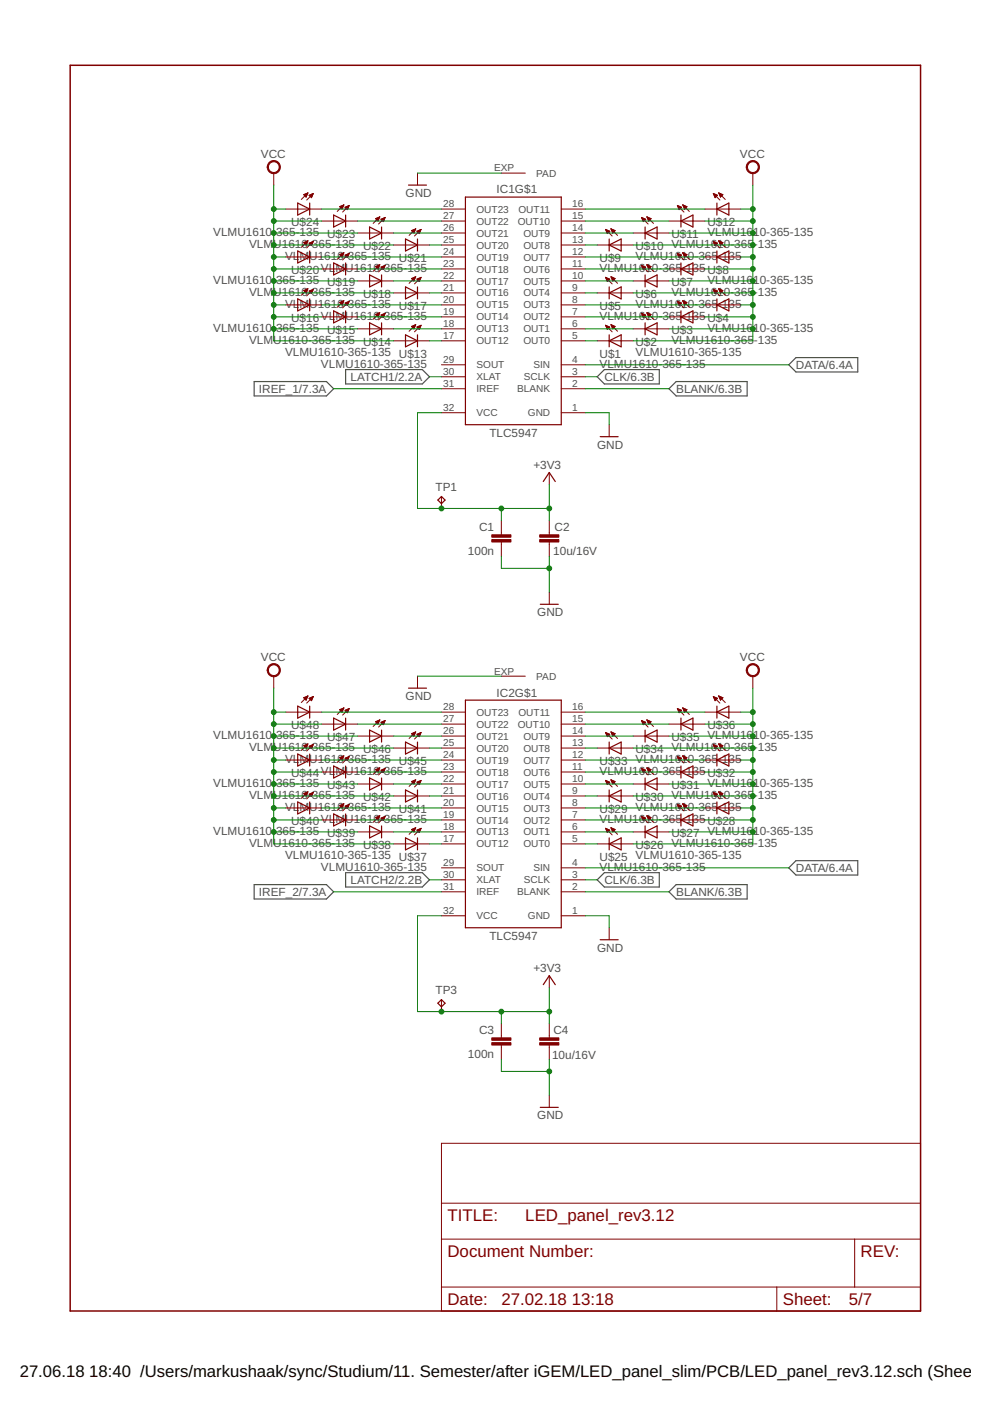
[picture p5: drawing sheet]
<svg xmlns="http://www.w3.org/2000/svg" width="210mm" height="297mm" viewBox="0 0 210 297" stroke-linecap="round" stroke-linejoin="round" font-family="sans-serif">
<path d="M73.3 78.4h16.2l1.6 1.5-1.6 1.5h-16.2zM126.6 79.9l1.5-1.5h11.7v3h-11.7zM167.2 77.3l1.6-1.5h13.1v3.1h-13.1zM53.9 80.9h15.3l1.5 1.5-1.5 1.5h-15.3zM141.8 82.4l1.6-1.5h15v3h-15zM53.9 187.6h15.3l1.5 1.5-1.5 1.5h-15.3zM73.3 185h16.2l1.6 1.5-1.6 1.6h-16.2zM126.6 186.5l1.5-1.5h11.7v3.1h-11.7zM141.8 189.1l1.6-1.5h15v3h-15zM167.2 184l1.6-1.5h13.1v3h-13.1z" fill="none" stroke="#505050" stroke-width=".25"/>
<g fill="none" stroke="#800000" stroke-width=".25">
<path d="M86.6 39.2h3.8M63.1 43.1l2.6 1.2-2.6 1.3zM63.1 53.2l2.6 1.3-2.6 1.3zM65.7 43.1v2.5M65.7 53.2v2.6M70.7 45.6l2.6 1.3-2.6 1.2zM70.7 55.8l2.6 1.2-2.6 1.3zM73.3 45.6v2.5M73.3 55.8v2.5M78.4 48.1l2.5 1.3-2.5 1.3zM78.4 58.3l2.5 1.3-2.5 1.2zM80.9 48.1v2.6"/>
<path d="M80.9 58.3v2.5M86 50.7l2.5 1.2-2.5 1.3zM88.5 50.7v2.5M98.7 41.8h20.3v48.2h-20.3zM129.2 50.7v2.5M129.2 51.9l2.5-1.2v2.5zM136.8 48.1v2.6M136.8 58.3v2.5M136.8 49.4l2.5-1.3v2.6zM136.8 59.6l2.5-1.3v2.5zM144.4 45.6v2.5M144.4 55.8v2.5"/>
<path d="M144.4 46.9l2.5-1.3v2.5zM144.4 57l2.5-1.2v2.5zM152 43.1v2.5M152 53.2v2.6M152 44.3l2.5-1.2v2.5zM152 54.5l2.5-1.3v2.6zM63.1 63.4l2.6 1.2-2.6 1.3zM65.7 63.4v2.5M70.7 65.9l2.6 1.3-2.6 1.3zM73.3 65.9v2.6M78.4 68.5l2.5 1.2-2.5 1.3zM80.9 68.5v2.5"/>
<path d="M86 71l2.5 1.3-2.5 1.2zM86 60.8l2.5 1.3-2.5 1.3zM88.5 60.8v2.6M88.5 71v2.5M129.2 72.3l2.5-1.3v2.5zM129.2 60.8v2.6M129.2 71v2.5M129.2 62.1l2.5-1.3v2.6zM136.8 69.7l2.5-1.2v2.5zM136.8 68.5v2.5M144.4 67.2l2.5-1.3v2.6zM144.4 65.9v2.6"/>
<path d="M152 64.6l2.5-1.2v2.5zM152 63.4v2.5M127.3 92.6h3.8M92.8 106l.8-.7 .8 .7-.8 .8zM115.2 102.1l1.3-1.9 1.2 1.9M114.6 128.1h3.8M63.1 149.7l2.6 1.3-2.6 1.3zM63.1 159.9l2.6 1.2-2.6 1.3zM65.7 149.7v2.6M65.7 159.9v2.5M70.7 152.3l2.6 1.2-2.6 1.3zM73.3 152.3v2.5"/>
<path d="M78.4 154.8l2.5 1.3-2.5 1.2zM80.9 154.8v2.5M86 157.3l2.5 1.3-2.5 1.3zM86.6 145.9h3.8M88.5 157.3v2.6M98.7 148.4h20.3v48.3h-20.3zM129.2 157.3v2.6M129.2 158.6l2.5-1.3v2.6zM136.8 154.8v2.5M136.8 156.1l2.5-1.3v2.5zM144.4 152.3v2.5M144.4 153.5l2.5-1.2v2.5z"/>
<path d="M152 149.7v2.6M152 159.9v2.5M152 151l2.5-1.3v2.6zM63.1 170l2.6 1.3-2.6 1.3zM65.7 170v2.6M70.7 162.4l2.6 1.3-2.6 1.3zM70.7 172.6l2.6 1.2-2.6 1.3zM73.3 162.4v2.6M73.3 172.6v2.5M78.4 165l2.5 1.2-2.5 1.3zM78.4 175.1l2.5 1.3-2.5 1.3zM80.9 165v2.5"/>
<path d="M80.9 175.1v2.6M86 167.5l2.5 1.3-2.5 1.2zM86 177.7l2.5 1.2-2.5 1.3zM88.5 167.5v2.5M88.5 177.7v2.5M129.2 167.5v2.5M129.2 177.7v2.5M129.2 168.8l2.5-1.3v2.5zM129.2 178.9l2.5-1.2v2.5zM136.8 165v2.5M136.8 175.1v2.6M136.8 166.2l2.5-1.2v2.5z"/>
<path d="M136.8 176.4l2.5-1.3v2.6zM144.4 162.4v2.6M144.4 172.6v2.5M144.4 163.7l2.5-1.3v2.6zM144.4 173.8l2.5-1.2v2.5zM152 170v2.6M152 161.1l2.5-1.2v2.5zM152 171.3l2.5-1.3v2.6zM127.3 199.2h3.8M92.8 212.7l.8-.8 .8 .8-.8 .8zM115.2 208.8l1.3-1.9 1.2 1.9M114.6 234.8h3.8"/>
</g>
<g fill="none" stroke="#800000" stroke-width=".21">
<path d="M58 36.7v2.5M88.5 36.7v2.5M106.3 36.7h5.1M159.6 36.7v2.5M60.6 54.5h7.6M60.6 44.3h7.6M64.4 51.4l.5 .5M64.4 51.4h.7M64.4 41.3h.7M64.5 51.6h.6M64.5 41.4h.6M64.6 41.2h.6"/>
<path d="M64.6 51.7h.4M64.7 41.6h.3M64.7 51.3h.5M64.7 51.8h.3M64.8 41.7h.2M64.9 51.9h.1M64.9 41.8h.1M64.9 41.1h.3M65 51.2h.2M65.2 40.9h.1M65.2 51.1h.1M65.3 40.9l-.9 .4 .5 .5"/>
<path d="M65.3 51.1l-1.4 1.4M65.3 51.1l-.9 .3M65.3 51.1l-.4 .8M65.3 40.9l-1.4 1.4M65.3 40.9l-.4 .9M65.6 51.6h.7M65.6 41.4h.7M65.7 51.7h.5M65.7 41.6h.5M65.8 51.8h.4M65.8 41.3h.5M65.8 41.7h.3"/>
<path d="M65.8 51.4h.5M65.9 51.9h.2M65.9 41.8h.2M66 52h.1M66 41.9h.1M66.1 41.2h.3M66.1 51.3h.3M66.3 41.1h.1M66.4 51.2h.1M66.4 51.2l-.9 .4 .5 .5M66.4 51.2l-1.4 1.4M66.4 51.2l-.4 .9"/>
<path d="M66.4 41l-1.4 1.4M66.4 41l-.9 .4 .5 .5M66.4 41l-.4 .9M68.2 57h7.6M68.2 46.9h7.6M72 43.8l.5 .5M72 54h.7M72 43.8h.7M72.1 54.1h.6M72.2 43.9h.5M72.2 54.2h.4M72.3 43.7h.5"/>
<path d="M72.3 44.1h.3M72.3 53.8h.5M72.4 54.3h.2M72.4 44.2h.2M72.5 54.4h.1M72.5 44.3h.1M72.5 43.6h.3M72.6 53.7h.3M72.8 43.5h.1M72.9 53.6h.1M72.9 53.6l-.4 .9-.5-.5M72.9 53.6l-1.4 1.4"/>
<path d="M72.9 43.4l-.4 .9M72.9 53.6l-.9 .4M72.9 43.4l-1.4 1.4M72.9 43.4l-.9 .4M73.2 54.1l.8-.4-.3 .9zM73.2 43.9h.7M73.2 54.1h.7M73.3 54.2h.5M73.3 44.1h.5M73.4 54.3h.4M73.4 44.2h.4M73.4 43.8h.5"/>
<path d="M73.5 54h.4M73.5 54.4h.2M73.5 44.3h.2M73.6 54.6h.1M73.7 44.4h.1M73.7 43.7h.3M73.7 53.8h.3M74 43.6h.1M74 53.7h.1M74 53.7l-1.4 1.4M74 43.6l-.3 .8-.5-.5M74 43.6l-1.4 1.4"/>
<path d="M74 43.6l-.8 .3M75.8 59.6h7.6M75.8 49.4h7.6M79.6 56.5l.9-.4-.4 .9zM79.7 46.4h.6M79.7 56.5h.7M79.7 56.6h.6M79.8 46.5h.5M79.9 56.7h.4M79.9 46.6h.3M79.9 46.2h.5M79.9 56.4h.5"/>
<path d="M80 56.9h.2M80 46.7h.2M80.1 57h.1M80.1 46.8h.1M80.2 46.1h.3M80.2 56.3h.3M80.5 46h.1M80.5 56.1h.1M80.5 56.1l-1.4 1.4M80.5 46l-.4 .9M80.5 46l-1.4 1.4M80.5 46l-.9 .4 .5 .5"/>
<path d="M80.8 46.5h.7M80.8 56.6l.9-.3-.4 .8zM80.8 56.6h.7M80.9 56.7h.5M80.9 46.6h.5M81 56.9h.4M81 46.7h.4M81 46.4h.6M81.1 57h.3M81.1 56.5h.5M81.2 46.8h.1M81.2 57.1h.1"/>
<path d="M81.3 47h.1M81.3 46.2h.3M81.4 56.4h.2M81.6 46.1h.1M81.7 56.3l-1.4 1.4M81.7 46.1l-.4 .9-.5-.5M81.7 46.1l-1.4 1.4M81.7 46.1l-.9 .4M83.4 51.9h7.7M87.2 48.9h.8M87.2 59.1l.9-.4-.3 .9zM87.2 48.9l.6 .5"/>
<path d="M87.3 59h.7M87.4 59.2h.5M87.4 49h.5M87.5 59.3h.4M87.5 49.1h.4M87.5 48.8h.5M87.6 59.4h.2M87.6 58.9h.4M87.6 49.3h.2M87.7 59.5h.1M87.7 49.4h.1M87.8 48.7h.3"/>
<path d="M87.9 58.8h.2M88.1 48.5h.1M88.1 58.7l-1.4 1.4M88.1 48.5l-.3 .9M88.1 48.5l-1.4 1.4M88.1 48.5l-.9 .4M88.4 49h.7M88.4 59.2l.9-.4-.4 .9zM88.4 49l.5 .5M88.5 59.2h.6M88.5 59.3h.6M88.5 49.1h.6"/>
<path d="M88.6 59.4h.4M88.6 49.3h.4M88.7 48.9h.5M88.7 59.5h.3M88.7 59h.5M88.8 49.4h.2M88.9 59.6h.1M88.9 49.5h.1M89 48.8h.2M89 58.9h.2M89.2 48.7h.1M89.3 48.6l-.4 .9"/>
<path d="M89.3 48.6l-1.4 1.4M89.3 58.8l-1.4 1.4M89.3 48.6l-.9 .4M93.6 59.6h5.1M93.6 57h5.1M93.6 54.5h5.1M93.6 51.9h5.1M93.6 49.4h5.1M93.6 46.9h5.1M93.6 44.3h5.1M119 59.6h5.1M119 57h5.1"/>
<path d="M119 54.5h5.1M119 51.9h5.1M119 49.4h5.1M119 46.9h5.1M119 44.3h5.1M126.6 51.9h7.6M128.4 58.8l1.4 1.4M128.4 58.8l.9 .4-.5 .5zM128.4 48.6l1.4 1.4M128.4 48.7h.1M128.4 48.6l.9 .4M128.4 48.6l.4 .9"/>
<path d="M128.4 58.9h.3M128.4 48.8h.3M128.5 59h.4M128.5 48.9h.5M128.5 59.2h.7M128.5 49h.8M128.6 59.3h.6M128.6 49.1h.6M128.7 59.4h.4M128.7 49.3h.3M128.7 59.5h.2M128.7 49.4h.2"/>
<path d="M128.8 59.6h.1M128.8 49.5h.1M129.3 49l-.5 .5M129.5 58.7l1.4 1.4M129.5 48.5l.4 .9M129.5 58.7l.9 .4-.5 .5zM129.5 48.5l1.4 1.4M129.5 48.5l.9 .4-.5 .5M129.5 48.5h.1M129.6 58.8h.2M129.6 48.7h.3M129.6 58.9h.5"/>
<path d="M129.6 48.8h.6M129.7 59h.7M129.7 48.9h.7M129.7 59.2h.6M129.8 49h.5M129.8 59.3h.4M129.8 49.1h.4M129.8 59.4h.3M129.9 49.3h.1M129.9 49.4h.1M129.9 59.5h.1M134.2 59.6h7.6"/>
<path d="M134.2 49.4h7.6M136 56.3l1.4 1.4M136 56.3l.9 .3-.5 .5zM136 46.1l1.4 1.4M136 46.1h.1M136 46.1l.9 .4-.5 .5zM136.1 56.4h.2M136.1 46.2h.3M136.1 56.5h.5M136.1 46.4h.5M136.2 56.6h.6M136.2 46.5h.7"/>
<path d="M136.2 56.7h.6M136.2 46.6h.6M136.3 56.9h.4M136.3 46.7h.4M136.3 57h.2M136.3 46.8h.2M136.4 57.1h.1M136.4 47h.1M137.2 56.1l1.4 1.4M137.2 56.1l.8 .4M137.2 56.1l.3 .9 .5-.5M137.2 56.1h.1"/>
<path d="M137.2 46l1.4 1.4M137.2 46l.8 .4M137.2 46l.3 .9M137.2 46h.1M137.2 56.3h.2M137.2 46.1h.3M137.3 56.4h.4M137.3 46.2h.5M137.3 56.5h.7M137.3 46.4h.7M137.4 56.6h.5M137.4 46.5h.5"/>
<path d="M137.4 56.7h.4M137.4 46.6h.4M137.5 56.9h.2M137.5 46.7h.2M137.5 46.8h.1M137.5 57h.1M138 46.4l-.5 .5M141.8 57h7.7M141.8 46.9h7.7M143.6 53.7l.9 .4-.5 .5zM143.6 43.6l.4 .8 .5-.5M143.6 53.7l1.4 1.4"/>
<path d="M143.6 43.6l1.4 1.4M143.6 43.6l.9 .3M143.6 53.7h.1M143.6 43.6h.1M143.7 53.8h.2M143.7 43.7h.3M143.7 54h.5M143.7 43.8h.6M143.8 54.1h.7M143.8 43.9h.7M143.8 54.2h.6M143.8 44.1h.6"/>
<path d="M143.9 54.3h.4M143.9 44.2h.4M143.9 54.4h.3M144 44.3h.1M144 54.6h.1M144 44.4h.1M144.8 53.6l.3 .9 .5-.5M144.8 53.6l1.4 1.4M144.8 53.6l.8 .4M144.8 43.4l1.4 1.4M144.8 43.4l.8 .4M144.8 43.4l.3 .9"/>
<path d="M144.8 53.6h.1M144.8 43.5h.1M144.8 53.7h.3M144.8 43.6h.3M144.9 53.8h.5M144.9 43.7h.5M144.9 54h.7M144.9 43.8h.7M145 54.1h.5M145 43.9h.5M145 54.2h.4M145 44.1h.4"/>
<path d="M145.1 54.3h.2M145.1 44.2h.2M145.1 44.3h.1M145.1 54.4h.1M145.6 43.8l-.5 .5M149.5 54.5h7.6M149.5 44.3h7.6M151.2 51.2l1.4 1.4M151.2 51.2l.9 .4M151.2 51.2l.4 .9M151.2 41l1.4 1.4M151.2 41l.9 .4"/>
<path d="M151.2 41l.4 .9M151.3 51.2h.1M151.3 41.1h.1M151.3 51.3h.3M151.3 41.2h.3M151.3 51.4h.5M151.4 41.3h.5M151.4 51.6h.7M151.4 41.4h.7M151.4 51.7h.6M151.5 41.6h.5M151.5 51.8h.4"/>
<path d="M151.5 41.7h.4M151.6 51.9h.2M151.6 41.8h.1M151.6 52h.1M151.6 41.9h.1M152.1 41.4l-.5 .5M152.1 51.6l-.5 .5M152.4 40.9l.9 .4-.5 .5M152.4 51.1l1.4 1.4M152.4 51.1l.9 .3M152.4 51.1l.4 .8M152.4 40.9l1.4 1.4"/>
<path d="M152.4 40.9l.4 .9M152.4 51.1h.1M152.4 40.9h.1M152.4 51.2h.3M152.5 41.1h.3M152.5 51.3h.5M152.5 41.2h.6M152.5 51.4h.8M152.6 41.3h.6M152.6 51.6h.6M152.6 41.4h.5M152.7 51.7h.3"/>
<path d="M152.7 41.6h.3M152.7 51.8h.2M152.7 41.7h.2M152.8 51.9h.1M152.8 41.8h.1M153.3 51.4l-.5 .5M60.6 64.6h7.6M64.4 61.6l.9-.4-.4 .9zM64.5 61.6h.6M64.5 61.7h.6M64.6 61.8h.4M64.7 61.9h.3"/>
<path d="M64.7 61.4h.5M64.9 62h.1M65 61.3h.2M65.3 61.2l-1.4 1.4M65.5 61.7l.9-.4-.4 .9zM65.6 61.7h.7M65.6 61.8h.6M65.7 61.9h.5M65.9 62h.2M65.9 61.6h.4M66 62.2h.1M66.2 61.4h.2"/>
<path d="M66.4 61.3l-1.4 1.4M68.2 67.2h7.6M72 64.1l.9-.3-.4 .8zM72.1 64.2h.6M72.1 64.1h.6M72.2 64.3h.4M72.3 64.5h.3M72.4 64h.4M72.5 64.6h.1M72.7 63.9h.2M72.9 63.8l-1.4 1.4M73.2 64.3l.8-.4-.3 .9z"/>
<path d="M73.2 64.3h.7M73.3 64.2h.6M73.4 64.5h.4M73.5 64.6h.2M73.5 64.1h.5M73.6 64.7h.1M73.8 64h.2M74 63.9l-1.4 1.4M75.8 69.7h7.6M79.6 66.7l.9-.4-.4 .9zM79.7 66.8h.6M79.7 66.6h.7"/>
<path d="M79.8 66.9h.5M79.9 67h.3M80 66.5h.4M80.1 67.1h.1M80.3 66.4h.2M80.5 66.3l-1.4 1.4M80.8 66.8l.9-.4-.4 .9zM80.9 66.9h.6M80.9 66.8h.6M81 67h.4M81.1 67.1h.3M81.2 66.6h.4"/>
<path d="M81.2 67.2h.1M81.4 66.5h.2M81.7 66.4l-1.4 1.4M83.4 72.3h7.7M83.4 62.1h7.7M87.2 69.2l.9-.4-.3 .9zM87.3 69.3h.6M87.4 69.2h.6M87.4 69.4h.5M87.6 69.5h.2M87.7 69h.4M87.7 69.6h.1"/>
<path d="M87.9 68.9h.2M88.1 68.8l-1.4 1.4M88.4 69.3l.9-.3-.4 .8zM88.5 69.4h.6M88.5 69.3h.6M88.6 69.5h.4M88.7 69.6h.3M88.8 69.2h.4M88.8 69.8h.1M89.1 69h.1M89.3 69l-1.4 1.4M93.6 72.3h5.1"/>
<path d="M93.6 69.7h5.1M93.6 67.2h5.1M93.6 64.6h5.1M93.6 62.1h5.1M93.6 79.9h5.1M93.6 77.3h5.1M119 72.3h5.1M119 69.7h5.1M119 67.2h5.1M119 64.6h5.1M119 62.1h5.1M119 79.9h5.1"/>
<path d="M119 77.3h5.1M126.6 72.3h7.6M126.6 62.1h7.6M128.4 69l1.4 1.4M128.4 69l.9 .3-.5 .5zM128.4 69h.2M128.5 69.2h.4M128.5 69.3h.7M128.6 69.4h.6M128.6 69.5h.5M128.7 69.6h.3M128.7 69.8h.1"/>
<path d="M129.5 68.8l1.4 1.4M129.5 68.8l.9 .4-.5 .5zM129.6 68.9h.2M129.6 69h.4M129.7 69.2h.6M129.7 69.3h.6M129.8 69.4h.4M129.8 69.5h.3M129.9 69.6h.1M134.2 69.7h7.6M136 66.4l1.4 1.4M136 66.4l.9 .4-.5 .5z"/>
<path d="M136 66.5h.2M136.1 66.6h.4M136.1 66.8h.7M136.2 66.9h.6M136.2 67h.5M136.3 67.1h.3M136.4 67.2h.1M137.2 66.3l1.4 1.4M137.2 66.3l.8 .4-.5 .5zM137.2 66.4h.2M137.2 66.5h.5M137.3 66.6h.6"/>
<path d="M137.4 66.8h.6M137.4 66.9h.4M137.5 67h.2M137.5 67.1h.1M141.8 67.2h7.7M143.6 63.9l1.4 1.4M143.6 63.9l.9 .4-.5 .5zM143.7 64h.1M143.7 64.1h.4M143.8 64.2h.6M143.8 64.3h.6M143.9 64.5h.4"/>
<path d="M143.9 64.6h.3M144 64.7h.1M144.8 63.8l1.4 1.4M144.8 63.8l.8 .3-.5 .5zM144.8 63.9h.2M144.9 64h.4M144.9 64.1h.7M145 64.2h.6M145 64.3h.5M145.1 64.5h.2M145.1 64.6h.1M149.5 64.6h7.6"/>
<path d="M151.2 61.3l1.4 1.4M151.2 61.3l.9 .4-.5 .5zM151.3 61.4h.2M151.3 61.6h.5M151.4 61.7h.7M151.4 61.8h.6M151.5 61.9h.4M151.6 62h.2M151.6 62.2h.1M152.4 61.2l1.4 1.4M152.4 61.2l.9 .4-.5 .5zM152.4 61.3h.3"/>
<path d="M152.5 61.4h.4M152.5 61.6h.7M152.6 61.7h.6M152.6 61.8h.5M152.7 61.9h.3M152.7 62h.1M93.6 82.4h5.1M93.6 87.5h5.1M119 82.4h5.1M119 87.5h5.1M129.2 90v2.6M93.6 105.3v2.5"/>
<path d="M106.3 110.3v3.1M106.3 114.9v3.1M116.5 100.2v2.5M116.5 110.3v3.1M116.5 114.9v3.1M116.5 125.6v2.5M58 143.4v2.5M60.6 151h7.6M64.4 158.1l.9-.4-.4 .9zM64.4 147.9l.5 .5M64.4 147.9h.7M64.5 158.1h.6"/>
<path d="M64.5 158.2h.6M64.5 148h.6M64.6 158.3h.4M64.6 148.2h.4M64.7 147.8h.5M64.7 158.4h.3M64.7 157.9h.5M64.7 148.3h.3M64.9 158.5h.1M64.9 148.4h.1M65 147.7h.2M65 157.8h.2"/>
<path d="M65.3 147.6h.1M65.3 157.7l-1.4 1.4M65.3 147.6l-1.4 1.3M65.3 147.6l-.9 .3M65.3 147.6l-.4 .8M65.5 158.2l.9-.4-.4 .9zM65.5 148.1l.9-.4-.4 .9zM65.6 148h.7M65.6 158.3h.6M65.6 158.2h.7M65.7 148.2h.5M65.7 158.4h.5"/>
<path d="M65.8 148.3h.4M65.8 147.9h.5M65.9 158.5h.2M65.9 148.4h.2M65.9 158.1h.4M66 158.7h.1M66 148.5h.1M66.1 147.8h.3M66.2 157.9h.2M66.4 147.7h.1M66.4 157.8l-1.4 1.4M66.4 147.7l-1.4 1.4"/>
<path d="M68.2 153.5h7.6M72.1 150.5h.6M72.1 150.6h.6M72.2 150.7h.4M72.3 150.3h.5M72.4 150.8h.2M72.5 150.9h.1M72.6 150.2h.3M72.9 150.1h.1M72.9 150.1l-.4 .9M72.9 150.1l-.9 .4 .5 .5M72.9 150.1l-1.4 1.4"/>
<path d="M73.2 150.6l.8-.4-.3 .9zM73.2 150.6h.7M73.3 150.7h.6M73.4 150.8h.4M73.5 150.5h.4M73.5 150.9h.2M73.6 151.1h.1M73.8 150.3h.2M74 150.2h.1M74 150.2l-1.4 1.4M75.8 156.1h7.6M79.7 153h.7"/>
<path d="M79.7 153.1h.6M79.9 153.2h.4M80 153.4h.2M80 152.9h.4M80.1 153.5h.1M80.2 152.8h.3M80.5 152.6h.1M80.5 152.6l-.4 .9M80.5 152.6l-1.4 1.4M80.5 152.6l-.9 .4 .5 .5M80.8 153.1l.9-.3-.4 .8zM80.8 153.1h.7"/>
<path d="M80.9 153.2h.6M81 153.4h.4M81.1 153.5h.3M81.1 153h.5M81.2 153.6h.1M81.4 152.9h.2M81.7 152.8l-1.4 1.4M83.4 158.6h7.7M87.2 155.6l.9-.4-.3 .9zM87.3 155.5h.7M87.4 155.7h.5M87.5 155.8h.4"/>
<path d="M87.6 155.9h.2M87.6 155.4h.4M87.7 156h.1M87.9 155.3h.2M88.1 155.2l-1.4 1.4M88.4 155.7l.9-.4-.4 .9zM88.5 155.8h.6M88.5 155.7h.6M88.5 143.4v2.5M88.6 155.9h.4M88.7 156h.3M88.8 155.5h.4"/>
<path d="M88.8 156.1h.1M89 155.4h.2M89.3 155.3l-1.4 1.4M93.6 158.6h5.1M93.6 156.1h5.1M93.6 153.5h5.1M93.6 151h5.1M106.3 143.4h5.1M119 158.6h5.1M119 156.1h5.1M119 153.5h5.1M119 151h5.1"/>
<path d="M126.6 158.6h7.6M128.4 155.3l.9 .4-.5 .5zM128.4 155.3l1.4 1.4M128.4 155.4h.3M128.5 155.5h.4M128.5 155.7h.7M128.6 155.8h.6M128.7 155.9h.4M128.7 156h.2M128.7 156.1h.1M129.5 155.2l1.4 1.4M129.5 155.2l.9 .4-.5 .5z"/>
<path d="M129.6 155.3h.2M129.6 155.4h.5M129.7 155.5h.7M129.7 155.7h.6M129.8 155.8h.4M129.8 155.9h.3M129.9 156h.1M134.2 156.1h7.6M136 152.8l1.4 1.4M136 152.8l.9 .3-.5 .5zM136.1 152.9h.2M136.1 153h.4"/>
<path d="M136.2 153.1h.6M136.2 153.2h.6M136.3 153.4h.4M136.3 153.5h.3M136.4 153.6h.1M137.2 152.6l1.4 1.4M137.2 152.6l.8 .4-.5 .5zM137.2 152.6h.1M137.2 152.8h.2M137.2 152.9h.5M137.3 153h.7M137.4 153.1h.5"/>
<path d="M137.4 153.2h.4M137.5 153.4h.2M137.5 153.5h.1M141.8 153.5h7.7M143.6 150.2l.9 .4-.5 .5zM143.6 150.2l1.4 1.4M143.6 150.2h.1M143.7 150.3h.2M143.7 150.5h.5M143.8 150.6h.7M143.8 150.7h.6M143.9 150.8h.4"/>
<path d="M143.9 150.9h.3M144 151.1h.1M144.8 150.1l1.4 1.4M144.8 150.1l.8 .4-.5 .5M144.8 150.1l.3 .9M144.8 150.1h.1M144.8 150.2h.3M144.9 150.3h.5M144.9 150.5h.7M145 150.6h.5M145 150.7h.4M145.1 150.8h.2"/>
<path d="M145.1 150.9h.1M149.5 151h7.6M151.2 157.8l.9 .4-.5 .5zM151.2 147.7l.4 .9 .5-.5M151.2 157.8l1.4 1.4M151.2 147.7l1.4 1.4M151.2 147.7l.9 .4M151.3 147.7h.1M151.3 157.9h.2M151.3 147.8h.2M151.3 158.1h.5M151.3 147.9h.5"/>
<path d="M151.4 158.2h.6M151.4 148h.7M151.4 158.3h.6M151.4 148.2h.6M151.5 158.4h.4M151.5 148.3h.4M151.6 158.5h.2M151.6 148.4h.2M151.6 158.7h.1M151.6 148.5h.1M152.4 157.7l.9 .4-.5 .5zM152.4 157.7l1.4 1.4"/>
<path d="M152.4 147.6l1.4 1.3M152.4 147.6l.9 .3M152.4 147.6l.4 .8M152.4 147.6h.1M152.4 157.8h.2M152.4 147.7h.3M152.5 157.9h.4M152.5 147.8h.5M152.5 158.1h.7M152.5 147.9h.8M152.6 158.2h.6M152.6 148h.6"/>
<path d="M152.6 158.3h.5M152.7 148.2h.3M152.7 158.4h.3M152.7 148.3h.2M152.7 158.5h.1M152.8 148.4h.1M153.3 147.9l-.5 .5M159.6 143.4v2.5M60.6 171.3h7.6M60.6 161.1h7.6M64.4 168.3l.9-.4-.4 .9zM64.5 168.3h.6"/>
<path d="M64.5 168.2h.7M64.6 168.4h.4M64.7 168.6h.3M64.8 168.7h.1M64.8 168.1h.4M65.1 168h.2M65.3 167.9l-1.4 1.4M65.5 168.4l.9-.4-.4 .9zM65.6 168.4h.7M65.7 168.3h.6M65.7 168.6h.5M65.8 168.7h.3"/>
<path d="M66 168.8h.1M66 168.2h.3M66.3 168.1h.1M66.4 168l-1.4 1.4M68.2 173.8h7.6M68.2 163.7h7.6M72 160.6l.9-.3-.4 .8zM72 170.8l.9-.4-.4 .9zM72.1 170.9h.6M72.1 160.7h.6M72.1 160.6h.6M72.2 170.7h.6"/>
<path d="M72.2 171h.5M72.2 160.8h.4M72.3 171.1h.3M72.3 161h.3M72.4 160.5h.4M72.4 171.2h.2M72.5 170.6h.3M72.5 161.1h.1M72.7 160.4h.2M72.7 170.5h.2M72.9 170.4l-1.4 1.4M72.9 160.3l-1.4 1.3"/>
<path d="M73.2 170.9l.8-.4-.3 .9zM73.2 160.8l.8-.4-.3 .9zM73.2 171h.7M73.2 160.8h.7M73.3 160.7h.6M73.3 171.1h.5M73.3 170.9h.6M73.4 161h.4M73.4 171.2h.4M73.5 161.1h.2M73.6 160.6h.4M73.6 171.3h.1"/>
<path d="M73.6 170.7h.4M73.6 161.2h.1M73.8 160.5h.2M73.9 170.6h.1M74 170.5l-1.4 1.4M74 160.4l-1.4 1.4M75.8 176.4h7.6M75.8 166.2h7.6M79.6 173.3l.9-.3-.4 .8zM79.6 163.2l.9-.4-.4 .9zM79.7 173.4h.6M79.7 163.3h.6"/>
<path d="M79.7 163.1h.7M79.8 173.5h.5M79.8 173.3h.6M79.8 163.4h.5M79.9 173.6h.3M79.9 163.5h.3M80 163h.4M80.1 173.7h.1M80.1 173.1h.3M80.1 163.6h.1M80.3 162.9h.2M80.4 173h.1"/>
<path d="M80.5 173l-1.4 1.3M80.5 162.8l-1.4 1.4M80.8 173.5l.9-.4-.4 .9zM80.8 163.3l.9-.4-.4 .9zM80.8 173.5h.7M80.8 163.4h.7M80.9 163.3h.6M80.9 173.6h.5M81 173.4h.5M81 163.5h.4M81.1 173.7h.3M81.1 163.6h.3"/>
<path d="M81.2 173.9h.1M81.2 163.1h.4M81.2 163.7h.1M81.2 173.3h.4M81.4 163h.2M81.5 173.1h.1M81.7 173.1l-1.4 1.4M81.7 162.9l-1.4 1.4M83.4 178.9h7.7M83.4 168.8h7.7M87.2 175.9l.9-.4-.3 .9zM87.2 165.7l.9-.4-.3 .9z"/>
<path d="M87.3 175.9h.7M87.3 165.8h.6M87.4 165.7h.6M87.4 176h.5M87.4 175.8h.6M87.4 165.9h.5M87.5 176.1h.4M87.6 166h.2M87.7 176.3h.1M87.7 165.5h.4M87.7 166.1h.1M87.7 175.7h.4"/>
<path d="M87.9 165.4h.2M88 175.6h.1M88.1 175.5l-1.4 1.4M88.1 165.3l-1.4 1.4M88.4 176l.9-.4-.4 .9zM88.4 165.8l.9-.3-.4 .8zM88.4 176h.7M88.5 165.9h.6M88.5 165.8h.7M88.6 176.1h.4M88.6 175.9h.6M88.6 166h.4"/>
<path d="M88.7 176.3h.3M88.7 166.1h.3M88.8 176.4h.1M88.8 165.7h.4M88.8 166.3h.1M88.9 175.8h.3M89.1 165.5h.1M89.2 175.7h.1M89.3 175.6l-1.4 1.4M89.3 165.5l-1.4 1.4M93.6 178.9h5.1M93.6 176.4h5.1"/>
<path d="M93.6 173.8h5.1M93.6 171.3h5.1M93.6 168.8h5.1M93.6 166.2h5.1M93.6 163.7h5.1M93.6 161.1h5.1M119 178.9h5.1M119 176.4h5.1M119 173.8h5.1M119 171.3h5.1M119 168.8h5.1M119 166.2h5.1"/>
<path d="M119 163.7h5.1M119 161.1h5.1M126.6 178.9h7.6M126.6 168.8h7.6M128.4 175.6l1.4 1.4M128.4 175.6l.9 .4-.5 .5zM128.4 165.5l1.4 1.4M128.4 165.5l.9 .3-.5 .5zM128.4 175.7h.1M128.4 165.5h.2M128.5 175.8h.3M128.5 165.7h.4"/>
<path d="M128.5 175.9h.6M128.5 165.8h.6M128.6 176h.6M128.6 165.9h.6M128.6 176.1h.5M128.6 166h.5M128.7 176.3h.3M128.7 166.1h.3M128.7 176.4h.2M128.7 166.3h.2M129.5 175.5l1.4 1.4M129.5 175.5l.9 .4-.5 .5z"/>
<path d="M129.5 165.3l1.4 1.4M129.5 165.3l.9 .4-.5 .5zM129.6 175.6h.1M129.6 165.4h.1M129.6 175.7h.4M129.6 165.5h.4M129.7 175.8h.5M129.7 165.7h.6M129.7 175.9h.7M129.7 165.8h.6M129.8 176h.5M129.8 165.9h.4"/>
<path d="M129.8 176.1h.3M129.8 166h.3M129.9 176.3h.1M129.9 166.1h.1M134.2 176.4h7.6M134.2 166.2h7.6M136 173.1l1.4 1.4M136 173.1l.9 .4-.5 .5zM136 162.9l1.4 1.4M136 162.9l.9 .4-.5 .5zM136 173.1h.1M136 163h.2"/>
<path d="M136.1 173.3h.3M136.1 163.1h.4M136.1 173.4h.6M136.1 163.3h.7M136.2 173.5h.6M136.2 163.4h.6M136.2 173.6h.5M136.2 163.5h.5M136.3 173.7h.3M136.3 163.6h.3M136.3 173.9h.2M136.4 163.7h.1"/>
<path d="M137.2 173l1.4 1.3M137.2 173l.8 .3-.5 .5zM137.2 162.8l1.4 1.4M137.2 162.8l.8 .4-.5 .5zM137.2 173h.1M137.2 162.9h.2M137.2 173.1h.4M137.2 163h.4M137.3 173.3h.6M137.3 163.1h.6M137.3 173.4h.7M137.4 163.3h.6"/>
<path d="M137.4 173.5h.5M137.4 163.4h.4M137.4 173.6h.4M137.5 163.5h.2M137.5 173.7h.1M137.5 163.6h.1M141.8 173.8h7.7M141.8 163.7h7.7M143.6 160.4l.9 .4-.5 .5zM143.6 170.5l1.4 1.4M143.6 170.5l.9 .4-.5 .5zM143.6 160.4l1.4 1.4"/>
<path d="M143.7 170.6h.1M143.7 160.5h.1M143.7 170.7h.4M143.7 160.6h.4M143.8 170.9h.6M143.8 160.7h.6M143.8 171h.7M143.8 160.8h.6M143.9 171.1h.4M143.9 161h.4M143.9 171.2h.3M143.9 161.1h.3"/>
<path d="M144 171.3h.1M144 161.2h.1M144.8 160.3l.8 .3-.5 .5zM144.8 170.4l1.4 1.4M144.8 170.4l.8 .4-.5 .5zM144.8 160.3l1.4 1.3M144.8 170.5h.1M144.8 160.4h.2M144.8 170.6h.4M144.9 160.5h.4M144.9 170.7h.6M144.9 160.6h.7"/>
<path d="M144.9 170.9h.7M145 160.7h.6M145 171h.5M145 160.8h.5M145.1 171.1h.3M145.1 161h.2M145.1 171.2h.1M145.1 161.1h.1M149.5 171.3h7.6M149.5 161.1h7.6M151.2 168l1.4 1.4M151.2 168l.9 .4-.5 .5z"/>
<path d="M151.3 168.1h.1M151.3 168.2h.4M151.4 168.3h.6M151.4 168.4h.7M151.5 168.6h.5M151.5 168.7h.3M151.6 168.8h.1M152.4 167.9l1.4 1.4M152.4 167.9l.9 .4-.5 .5zM152.4 168h.2M152.5 168.1h.4M152.5 168.2h.6"/>
<path d="M152.6 168.3h.6M152.6 168.4h.5M152.7 168.6h.3M152.7 168.7h.1M93.6 189.1h5.1M93.6 194.2h5.1M93.6 186.5h5.1M93.6 184h5.1M119 189.1h5.1M119 194.2h5.1M119 186.5h5.1M119 184h5.1"/>
<path d="M129.2 196.7v2.5M93.6 211.9v2.6M106.3 217v3M116.5 206.9v2.5M116.5 217v3M106.3 221.6v3M116.5 221.6v3M116.5 232.2v2.6M93.6 242.4h101.6v35.6h-101.6zM93.6 255.1h101.6M93.6 262.7h101.6M93.6 272.9h101.6"/>
<path d="M164.7 272.9v5.1M181.2 262.7v10.2"/>
</g>
<g fill="#800000" stroke="#800000" stroke-width=".21">
<path d="M114.4 113.4h4.1v.5h-4.1z"/>
<path d="M114.4 114.4h4.1v.5h-4.1z"/>
<path d="M104.3 113.4h4v.5h-4z"/>
<path d="M104.3 114.4h4v.5h-4z"/>
<path d="M104.3 220h4v.6h-4z"/>
<path d="M104.3 221.1h4v.5h-4z"/>
<path d="M114.4 220h4.1v.6h-4.1z"/>
<path d="M114.4 221.1h4.1v.5h-4.1z"/>
</g>
<g fill="#800000" stroke="#800000" stroke-width=".21">
<path d="M158.6 34.5a1.4 1.4 0 0 1 2.2 .2 1.4 1.4 0 0 1-.8 2.1 1.4 1.4 0 0 1-1.8-1.4h.3a1.15 1.15 0 0 1 1.6-1.1 1.15 1.15 0 0 1 .3 2 1.15 1.15 0 0 1-1.9-.6v-.3h-.3z" fill-rule="evenodd"/>
<path d="M57 34.5a1.4 1.4 0 0 1 2.2 .2 1.4 1.4 0 0 1-.8 2.1 1.4 1.4 0 0 1-1.8-1.4h.3a1.15 1.15 0 0 1 1.6-1.1 1.15 1.15 0 0 1 .3 2 1.15 1.15 0 0 1-1.9-.6v-.3h-.3z" fill-rule="evenodd"/>
<path d="M158.6 141.1a1.4 1.4 0 0 1 2.2 .3 1.4 1.4 0 0 1-.8 2.1 1.4 1.4 0 0 1-1.8-1.4h.3a1.15 1.15 0 0 1 1.6-1.1 1.15 1.15 0 0 1 .3 1.9 1.15 1.15 0 0 1-1.9-.5v-.3h-.3z" fill-rule="evenodd"/>
<path d="M57 141.1a1.4 1.4 0 0 1 2.2 .3 1.4 1.4 0 0 1-.8 2.1 1.4 1.4 0 0 1-1.8-1.4h.3a1.15 1.15 0 0 1 1.6-1.1 1.15 1.15 0 0 1 .3 1.9 1.15 1.15 0 0 1-1.9-.5v-.3h-.3z" fill-rule="evenodd"/>
</g>
<path d="M14.9 13.8h180.3v264.2h-180.3z" fill="none" stroke="#800000" stroke-width=".32"/>
<g fill="none" stroke="#008000" stroke-width=".21">
<path d="M58 39.2v33.1h25.4M88.5 36.7h17.8M159.6 39.2v33.1h-25.4M58 57h10.2M58 54.5h2.6M58 51.9h25.4M58 44.3h2.6M58 46.9h10.2M58 49.4h17.8M58 59.6h17.8M68.2 54.5h25.4M68.2 44.3h25.4"/>
<path d="M75.8 57h17.8M75.8 46.9h17.8M83.4 49.4h10.2M83.4 59.6h10.2M91.1 51.9h2.5M124.1 57h17.7M124.1 54.5h25.4M124.1 51.9h2.5M124.1 44.3h25.4M124.1 46.9h17.7M124.1 49.4h10.1M124.1 59.6h10.1"/>
<path d="M134.2 51.9h25.4M141.8 49.4h17.8M141.8 59.6h17.8M149.5 57h10.1M149.5 46.9h10.1M157.1 54.5h2.5M157.1 44.3h2.5M58 62.1h25.4M58 64.6h2.6M58 67.2h10.2M58 69.7h17.8M68.2 64.6h25.4"/>
<path d="M75.8 67.2h17.8M83.4 69.7h10.2M91.1 79.9h2.5M91.1 62.1h2.5M91.1 72.3h2.5M124.1 79.9h2.5M124.1 62.1h2.5M124.1 64.6h25.4M124.1 67.2h17.7M124.1 69.7h10.1M124.1 72.3h2.5M124.1 77.3h43.1"/>
<path d="M134.2 62.1h25.4M141.8 69.7h17.8M149.5 67.2h10.1M157.1 64.6h2.5M70.7 82.4h22.9M93.6 87.5h-5.1v20.3h28M124.1 82.4h17.7M124.1 87.5h5.1v2.5M106.3 107.8v2.5M106.3 118v2.5h10.2M116.5 102.7v7.6M116.5 118v7.6"/>
<path d="M58 145.9v33h25.4M58 158.6h25.4M58 151h2.6M58 153.5h10.2M58 156.1h17.8M68.2 151h25.4M75.8 153.5h17.8M83.4 156.1h10.2M88.5 143.4h17.8M91.1 158.6h2.5M124.1 158.6h2.5M124.1 151h25.4"/>
<path d="M124.1 153.5h17.7M124.1 156.1h10.1M134.2 158.6h25.4M141.8 156.1h17.8M149.5 153.5h10.1M157.1 151h2.5M159.6 145.9v33h-25.4M58 163.7h10.2M58 161.1h2.6M58 166.2h17.8M58 168.8h25.4M58 171.3h2.6"/>
<path d="M58 173.8h10.2M58 176.4h17.8M68.2 161.1h25.4M68.2 171.3h25.4M75.8 163.7h17.8M75.8 173.8h17.8M83.4 166.2h10.2M83.4 176.4h10.2M91.1 168.8h2.5M91.1 178.9h2.5M124.1 163.7h17.7M124.1 161.1h25.4"/>
<path d="M124.1 166.2h10.1M124.1 168.8h2.5M124.1 171.3h25.4M124.1 173.8h17.7M124.1 176.4h10.1M124.1 178.9h2.5M134.2 168.8h25.4M141.8 166.2h17.8M141.8 176.4h17.8M149.5 163.7h10.1M149.5 173.8h10.1M157.1 161.1h2.5"/>
<path d="M157.1 171.3h2.5M70.7 189.1h22.9M91.1 186.5h2.5M93.6 194.2h-5.1v20.3h28M124.1 189.1h17.7M124.1 194.2h5.1v2.5M124.1 186.5h2.5M124.1 184h43.1M106.3 214.5v2.5M116.5 209.4v7.6M106.3 224.6v2.6h10.2M116.5 224.6v7.6"/>
</g>
<g fill="#008000" stroke="#008000" stroke-width=".21">
<circle cx="116.5" cy="120.5" r=".51"/>
<circle cx="116.5" cy="227.2" r=".51"/>
<circle cx="159.6" cy="46.9" r=".51"/>
<circle cx="159.6" cy="49.4" r=".51"/>
<circle cx="159.6" cy="51.9" r=".51"/>
<circle cx="159.6" cy="54.5" r=".51"/>
<circle cx="159.6" cy="44.3" r=".51"/>
<circle cx="159.6" cy="57" r=".51"/>
<circle cx="159.6" cy="59.6" r=".51"/>
<circle cx="159.6" cy="62.1" r=".51"/>
<circle cx="159.6" cy="64.6" r=".51"/>
<circle cx="159.6" cy="67.2" r=".51"/>
<circle cx="159.6" cy="69.7" r=".51"/>
<circle cx="58" cy="69.7" r=".51"/>
<circle cx="58" cy="67.2" r=".51"/>
<circle cx="58" cy="64.6" r=".51"/>
<circle cx="58" cy="62.1" r=".51"/>
<circle cx="58" cy="59.6" r=".51"/>
<circle cx="58" cy="57" r=".51"/>
<circle cx="58" cy="54.5" r=".51"/>
<circle cx="58" cy="51.9" r=".51"/>
<circle cx="58" cy="49.4" r=".51"/>
<circle cx="58" cy="46.9" r=".51"/>
<circle cx="58" cy="44.3" r=".51"/>
<circle cx="159.6" cy="153.5" r=".51"/>
<circle cx="159.6" cy="156.1" r=".51"/>
<circle cx="159.6" cy="158.6" r=".51"/>
<circle cx="159.6" cy="161.1" r=".51"/>
<circle cx="159.6" cy="151" r=".51"/>
<circle cx="159.6" cy="163.7" r=".51"/>
<circle cx="159.6" cy="166.2" r=".51"/>
<circle cx="159.6" cy="168.8" r=".51"/>
<circle cx="159.6" cy="171.3" r=".51"/>
<circle cx="159.6" cy="173.8" r=".51"/>
<circle cx="159.6" cy="176.4" r=".51"/>
<circle cx="58" cy="176.4" r=".51"/>
<circle cx="58" cy="173.8" r=".51"/>
<circle cx="58" cy="171.3" r=".51"/>
<circle cx="58" cy="168.8" r=".51"/>
<circle cx="58" cy="166.2" r=".51"/>
<circle cx="58" cy="163.7" r=".51"/>
<circle cx="58" cy="161.1" r=".51"/>
<circle cx="58" cy="158.6" r=".51"/>
<circle cx="58" cy="156.1" r=".51"/>
<circle cx="58" cy="153.5" r=".51"/>
<circle cx="58" cy="151" r=".51"/>
<circle cx="106.3" cy="107.8" r=".51"/>
<circle cx="116.5" cy="107.8" r=".51"/>
<circle cx="93.6" cy="107.8" r=".51"/>
<circle cx="106.3" cy="214.5" r=".51"/>
<circle cx="116.5" cy="214.5" r=".51"/>
<circle cx="93.6" cy="214.5" r=".51"/>
</g>
<g font-size="3.6" fill="#800000">
<text x="94.9" y="258.9">TITLE:</text>
<text x="111.4" y="258.9">LED_panel_rev3.12</text>
<text x="94.9" y="266.5">Document Number:</text>
<text x="182.5" y="266.5">REV:</text>
<text x="94.9" y="276.7">Date:</text>
<text x="106.3" y="276.7">27.02.18</text>
<text x="121.2" y="276.7">13:18</text>
<text x="166" y="276.7">Sheet:</text>
<text x="179.9" y="276.7">5/7</text>
</g>
<g font-size="3.5">
<text x="4.2" y="291.8">27.06.18</text>
<text x="18.9" y="291.8">18:40 /Users/markushaak/sync/Studium/11. Semester/after iGEM/LED_panel_slim/PCB/LED_panel_rev3.12.sch (Sheet: 5</text>
</g>
<g font-size="2.5" fill="#505050">
<text x="55.3" y="33.4">VCC</text>
<text x="156.9" y="33.4">VCC</text>
<text x="86" y="41.8">GND</text>
<text x="105.3" y="41">IC1G$1</text>
<text x="61.7" y="47.9">U$24</text>
<text x="150" y="47.9">U$12</text>
<text x="45.2" y="50">VLMU1610-</text>
<text x="52.8" y="52.6">VLMU1610-365-135 U$22</text>
<text x="58.5" y="50">365-135 U$23</text>
<text x="134.7" y="53">U$10 VLMU1610-365</text>
<text x="142.4" y="50.4">U$11</text>
<text x="150" y="50">VLMU16</text>
<text x="159.7" y="50">10-365-135</text>
<text x="159.8" y="52.6">-135</text>
<text x="60.4" y="55.1">VLMU1610-365-135 U$21</text>
<text x="61.7" y="58">U$20VLMU1610-365-135</text>
<text x="127.1" y="57.7">VLMU1610-365-135U$8</text>
<text x="127.1" y="55.5">U$9</text>
<text x="134.7" y="55.1">VLMU1610-365-135</text>
<text x="45.2" y="60.2">VLMU1610-</text>
<text x="52.8" y="62.7">VLMU1610-365-135 U$18</text>
<text x="58.5" y="60.2">365-135 U$19</text>
<text x="60.4" y="65.3">VLMU1610-365-135 U$17</text>
<text x="127.1" y="65.7">U$5</text>
<text x="134.7" y="65.3">VLMU1610-365-135</text>
<text x="134.7" y="63.1">U$6</text>
<text x="142.4" y="62.7">VLMU1610-365</text>
<text x="142.4" y="60.6">U$7</text>
<text x="150" y="60.2">VLMU16</text>
<text x="159.7" y="60.2">10-365-135</text>
<text x="159.8" y="62.7">-135</text>
<text x="45.2" y="70.4">VLMU1610-</text>
<text x="58.5" y="70.4">365-135 U$15</text>
<text x="61.7" y="68.2">U$16VLMU1610-365-135</text>
<text x="127.1" y="67.8">VLMU1610-365-135U$4</text>
<text x="142.4" y="70.7">U$3</text>
<text x="150" y="70.4">VLMU16</text>
<text x="159.7" y="70.4">10-365-135</text>
<text x="52.8" y="72.9">VLMU1610-365-135 U$14</text>
<text x="60.4" y="75.4">VLMU1610-365-135 U$13</text>
<text x="68.1" y="78">VLMU1610-365-135</text>
<text x="127.1" y="78">VLMU1610-365-135</text>
<text x="127.1" y="75.8">U$1</text>
<text x="134.7" y="75.4">VLMU1610-365-135</text>
<text x="134.7" y="73.3">U$2</text>
<text x="142.4" y="72.9">VLMU1610-365-135</text>
<text x="54.9" y="83.3">IREF_1/7.3A</text>
<text x="74.3" y="80.8">LATCH1/2.2A</text>
<text x="128.1" y="80.8">CLK/6.3B</text>
<text x="143.4" y="83.3">BLANK/6.3B</text>
<text x="168.8" y="78.2">DATA/6.4A</text>
<text x="103.8" y="92.6">TLC5947</text>
<text x="126.6" y="95.1">GND</text>
<text x="113.1" y="99.4">+3V3</text>
<text x="92.3" y="104">TP1</text>
<text x="101.6" y="112.5">C1</text>
<text x="117.6" y="112.5">C2</text>
<text x="99.2" y="117.6">100n</text>
<text x="117.3" y="117.6">10u/16V</text>
<text x="113.9" y="130.7">GND</text>
<text x="55.3" y="140.1">VCC</text>
<text x="156.9" y="140.1">VCC</text>
<text x="86" y="148.4">GND</text>
<text x="105.3" y="147.7">IC2G$1</text>
<text x="61.7" y="154.5">U$48</text>
<text x="150" y="154.5">U$36</text>
<text x="45.2" y="156.7">VLMU1610-</text>
<text x="52.8" y="159.2">VLMU1610-365-135 U$46</text>
<text x="58.5" y="156.7">365-135 U$47</text>
<text x="60.4" y="161.8">VLMU1610-365-135 U$45</text>
<text x="134.7" y="159.6">U$34 VLMU1610-365</text>
<text x="142.4" y="157.1">U$35 VLMU16</text>
<text x="159.7" y="156.7">10-365-135</text>
<text x="159.8" y="159.2">-135</text>
<text x="45.2" y="166.9">VLMU1610-</text>
<text x="58.5" y="166.9">365-135 U$43</text>
<text x="61.7" y="164.7">U$44VLMU1610-365-135</text>
<text x="127.1" y="164.3">VLMU1610-365-135U$32</text>
<text x="127.1" y="162.2">U$33 VLMU1610-365-135</text>
<text x="142.4" y="167.2">U$31 VLMU16</text>
<text x="159.7" y="166.9">10-365-135</text>
<text x="52.8" y="169.4">VLMU1610-365-135 U$42</text>
<text x="60.4" y="171.9">VLMU1610-365-135 U$41</text>
<text x="127.1" y="172.3">U$29 VLMU1610-365-135</text>
<text x="134.7" y="169.8">U$30 VLMU1610-365</text>
<text x="159.8" y="169.4">-135</text>
<text x="45.2" y="177">VLMU1610-</text>
<text x="52.8" y="179.6">VLMU1610-365-135 U$38</text>
<text x="58.5" y="177">365-135 U$39</text>
<text x="61.7" y="174.9">U$40VLMU1610-365-135</text>
<text x="127.1" y="174.5">VLMU1610-365-135U$28</text>
<text x="134.7" y="179.9">U$26 VLMU1610-365-135</text>
<text x="142.4" y="177.4">U$27 VLMU16</text>
<text x="159.7" y="177">10-365-135</text>
<text x="60.4" y="182.1">VLMU1610-365-135 U$37</text>
<text x="68.1" y="184.6">VLMU1610-365-135</text>
<text x="127.1" y="184.6">VLMU1610-365-135</text>
<text x="127.1" y="182.5">U$25 VLMU1610-365-135</text>
<text x="168.8" y="184.9">DATA/6.4A</text>
<text x="54.9" y="190">IREF_2/7.3A</text>
<text x="74.3" y="187.4">LATCH2/2.2B</text>
<text x="128.1" y="187.4">CLK/6.3B</text>
<text x="143.4" y="190">BLANK/6.3B</text>
<text x="103.8" y="199.2">TLC5947</text>
<text x="126.6" y="201.8">GND</text>
<text x="113.1" y="206.1">+3V3</text>
<text x="92.3" y="210.7">TP3</text>
<text x="101.6" y="219.2">C3</text>
<text x="117.3" y="219.2">C4</text>
<text x="99.2" y="224.2">100n</text>
<text x="117" y="224.5">10u/16V</text>
<text x="113.9" y="237.3">GND</text>
</g>
<g font-size="2.1" fill="#505050">
<text x="104.8" y="36.3">EXP</text>
<text x="113.7" y="37.5">PAD</text>
<text x="94" y="46.5">27</text>
<text x="94" y="44">28</text>
<text x="101" y="47.6">OUT22</text>
<text x="101" y="45.1">OUT23</text>
<text x="109.8" y="47.6">OUT10</text>
<text x="109.9" y="45.1">OUT11</text>
<text x="121.3" y="46.5">15</text>
<text x="121.3" y="44">16</text>
<text x="94" y="51.6">25</text>
<text x="94" y="49">26</text>
<text x="101" y="52.7">OUT20</text>
<text x="101" y="50.2">OUT21</text>
<text x="111" y="52.7">OUT8</text>
<text x="111" y="50.2">OUT9</text>
<text x="121.3" y="51.6">13</text>
<text x="121.3" y="49">14</text>
<text x="94" y="59.2">22</text>
<text x="94" y="56.7">23</text>
<text x="94" y="54.1">24</text>
<text x="101" y="57.8">OUT18</text>
<text x="101" y="55.2">OUT19</text>
<text x="111" y="57.8">OUT6</text>
<text x="111" y="55.2">OUT7</text>
<text x="121.3" y="59.2">10</text>
<text x="121.3" y="56.7">11</text>
<text x="121.3" y="54.1">12</text>
<text x="94" y="64.3">20</text>
<text x="94" y="61.7">21</text>
<text x="101" y="65.4">OUT15</text>
<text x="101" y="62.9">OUT16</text>
<text x="101" y="60.3">OUT17</text>
<text x="111" y="65.4">OUT3</text>
<text x="111" y="62.9">OUT4</text>
<text x="111" y="60.3">OUT5</text>
<text x="121.3" y="64.3">8</text>
<text x="121.3" y="61.7">9</text>
<text x="94" y="71.9">17</text>
<text x="94" y="69.4">18</text>
<text x="94" y="66.8">19</text>
<text x="101" y="70.5">OUT13</text>
<text x="101" y="67.9">OUT14</text>
<text x="111" y="70.5">OUT1</text>
<text x="111" y="67.9">OUT2</text>
<text x="121.3" y="71.9">5</text>
<text x="121.3" y="69.4">6</text>
<text x="121.3" y="66.8">7</text>
<text x="94" y="77">29</text>
<text x="101" y="73">OUT12</text>
<text x="111" y="73">OUT0</text>
<text x="121.3" y="77">4</text>
<text x="94" y="82.1">31</text>
<text x="94" y="79.5">30</text>
<text x="101" y="83.2">IREF</text>
<text x="101" y="78.1">SOUT</text>
<text x="101" y="80.6">XLAT</text>
<text x="109.7" y="83.2">BLANK</text>
<text x="111.1" y="80.6">SCLK</text>
<text x="113.1" y="78.1">SIN</text>
<text x="121.3" y="82.1">2</text>
<text x="121.3" y="79.5">3</text>
<text x="94" y="87.1">32</text>
<text x="101" y="88.3">VCC</text>
<text x="111.9" y="88.3">GND</text>
<text x="121.3" y="87.1">1</text>
<text x="104.8" y="143">EXP</text>
<text x="113.7" y="144.1">PAD</text>
<text x="94" y="155.7">26</text>
<text x="94" y="153.2">27</text>
<text x="94" y="150.6">28</text>
<text x="101" y="154.3">OUT22</text>
<text x="101" y="151.7">OUT23</text>
<text x="109.8" y="154.3">OUT10</text>
<text x="109.9" y="151.7">OUT11</text>
<text x="121.3" y="155.7">14</text>
<text x="121.3" y="153.2">15</text>
<text x="121.3" y="150.6">16</text>
<text x="94" y="160.8">24</text>
<text x="94" y="158.2">25</text>
<text x="101" y="161.9">OUT19</text>
<text x="101" y="159.4">OUT20</text>
<text x="101" y="156.8">OUT21</text>
<text x="111" y="161.9">OUT7</text>
<text x="111" y="159.4">OUT8</text>
<text x="111" y="156.8">OUT9</text>
<text x="121.3" y="160.8">12</text>
<text x="121.3" y="158.2">13</text>
<text x="94" y="165.9">22</text>
<text x="94" y="163.3">23</text>
<text x="101" y="167">OUT17</text>
<text x="101" y="164.4">OUT18</text>
<text x="111" y="167">OUT5</text>
<text x="111" y="164.4">OUT6</text>
<text x="121.3" y="165.9">10</text>
<text x="121.3" y="163.3">11</text>
<text x="94" y="173.5">19</text>
<text x="94" y="170.9">20</text>
<text x="94" y="168.4">21</text>
<text x="101" y="172.1">OUT15</text>
<text x="101" y="169.5">OUT16</text>
<text x="111" y="172.1">OUT3</text>
<text x="111" y="169.5">OUT4</text>
<text x="121.3" y="173.5">7</text>
<text x="121.3" y="170.9">8</text>
<text x="121.3" y="168.4">9</text>
<text x="94" y="178.6">17</text>
<text x="94" y="176">18</text>
<text x="101" y="179.7">OUT12</text>
<text x="101" y="177.1">OUT13</text>
<text x="101" y="174.6">OUT14</text>
<text x="111" y="179.7">OUT0</text>
<text x="111" y="177.1">OUT1</text>
<text x="111" y="174.6">OUT2</text>
<text x="121.3" y="178.6">5</text>
<text x="121.3" y="176">6</text>
<text x="94" y="183.6">29</text>
<text x="101" y="184.8">SOUT</text>
<text x="113.1" y="184.8">SIN</text>
<text x="121.3" y="183.6">4</text>
<text x="94" y="188.7">31</text>
<text x="94" y="186.2">30</text>
<text x="101" y="189.8">IREF</text>
<text x="101" y="187.3">XLAT</text>
<text x="109.7" y="189.8">BLANK</text>
<text x="111.1" y="187.3">SCLK</text>
<text x="121.3" y="188.7">2</text>
<text x="121.3" y="186.2">3</text>
<text x="94" y="193.8">32</text>
<text x="101" y="194.9">VCC</text>
<text x="111.9" y="194.9">GND</text>
<text x="121.3" y="193.8">1</text>
</g>
</svg>
